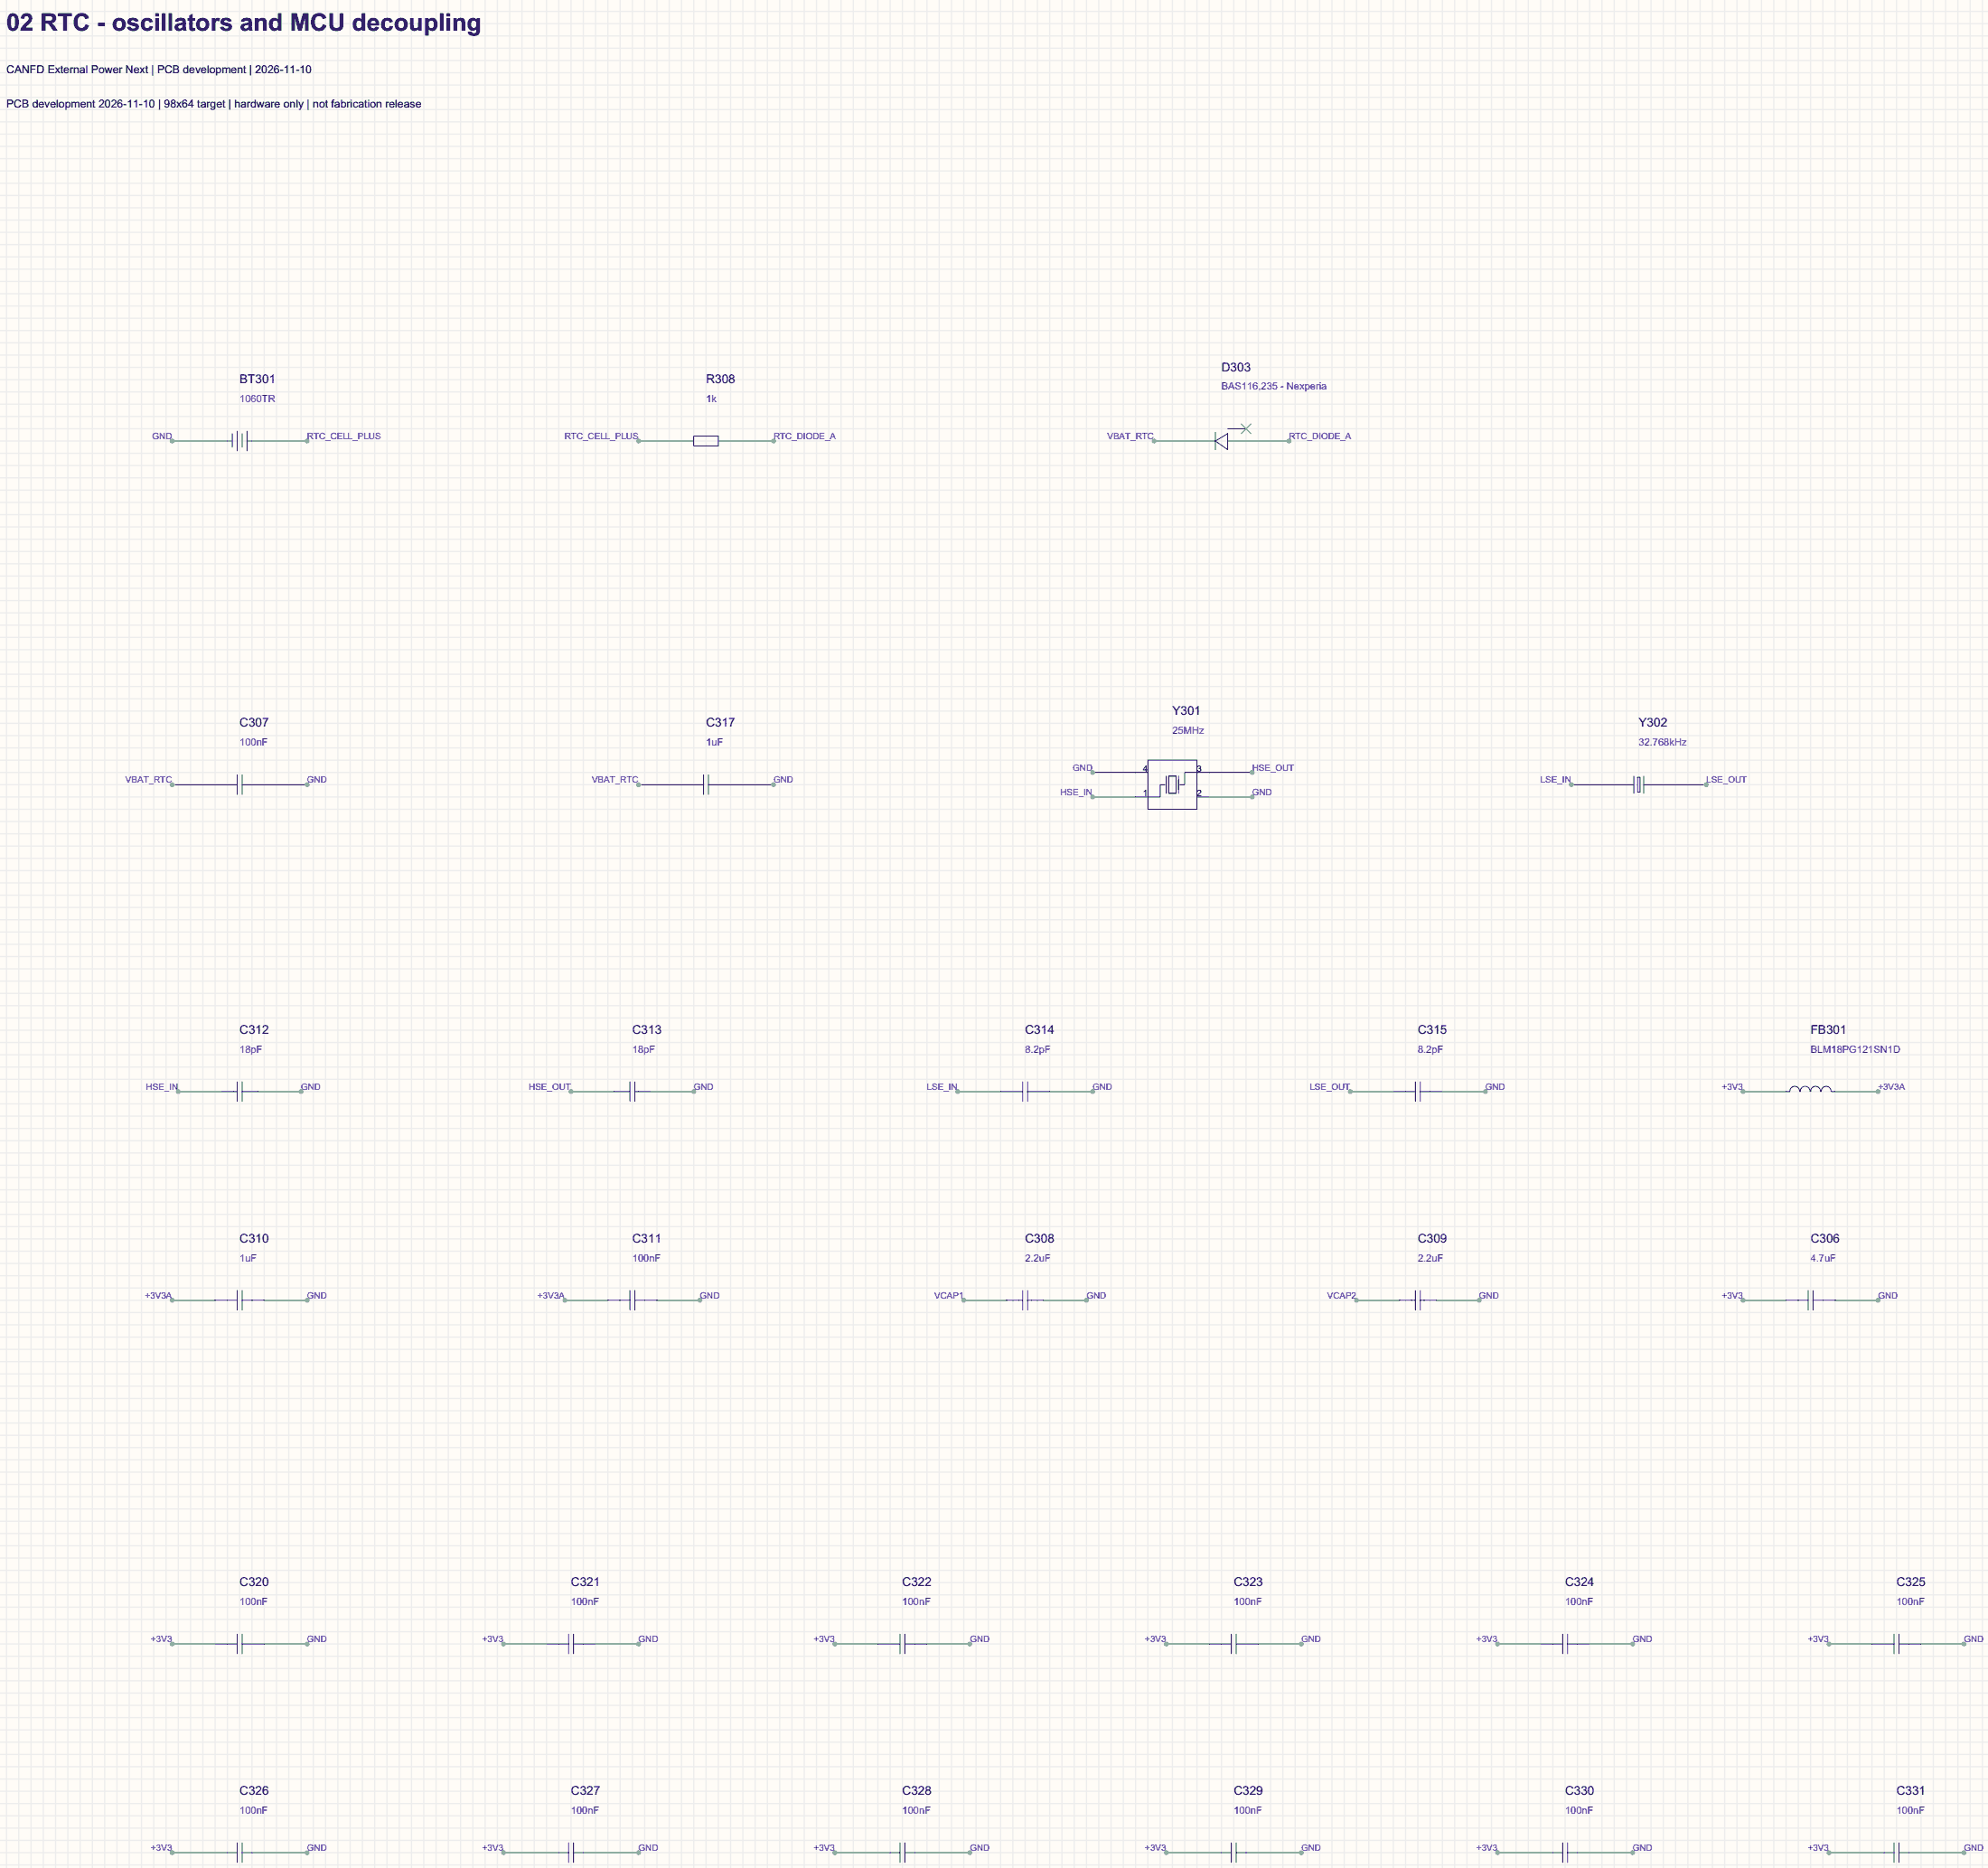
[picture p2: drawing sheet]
<svg xmlns="http://www.w3.org/2000/svg" width="411mm" height="387mm" viewBox="0 0 411 387" stroke-linecap="round" stroke-linejoin="round" font-family="sans-serif">
<path d="M0 0h411.4v386.5h-411.4z" fill="#fffcf7"/>
<g fill="none" stroke="#ededed" stroke-width=".25">
<path d="M0 2.4h411.4M0 4.9h411.4M0 7.4h411.4M0 10h411.4M0 12.5h411.4M0 15.1h411.4M0 17.6h411.4M1.3 0v386.5M3.9 0v386.5M6.4 0v386.5M9 0v386.5M11.5 0v386.5"/>
<path d="M14 0v386.5M16.6 0v386.5M19.1 0v386.5M21.7 0v386.5M24.2 0v386.5M26.7 0v386.5M29.3 0v386.5M31.8 0v386.5M34.4 0v386.5M36.9 0v386.5M39.4 0v386.5M42 0v386.5"/>
<path d="M44.5 0v386.5M47.1 0v386.5M49.6 0v386.5M52.1 0v386.5M54.7 0v386.5M57.2 0v386.5M59.8 0v386.5M62.3 0v386.5M64.8 0v386.5M67.4 0v386.5M69.9 0v386.5M72.5 0v386.5"/>
<path d="M75 0v386.5M77.5 0v386.5M80.1 0v386.5M82.6 0v386.5M85.2 0v386.5M87.7 0v386.5M90.2 0v386.5M92.8 0v386.5M95.3 0v386.5M97.9 0v386.5M100.4 0v386.5M102.9 0v386.5"/>
<path d="M105.5 0v386.5M108 0v386.5M110.6 0v386.5M113.1 0v386.5M115.6 0v386.5M118.2 0v386.5M120.7 0v386.5M123.3 0v386.5M125.8 0v386.5M128.3 0v386.5M130.9 0v386.5M133.4 0v386.5"/>
<path d="M136 0v386.5M138.5 0v386.5M141 0v386.5M143.6 0v386.5M146.1 0v386.5M148.7 0v386.5M151.2 0v386.5M153.7 0v386.5M156.3 0v386.5M158.8 0v386.5M161.4 0v386.5M163.9 0v386.5"/>
<path d="M166.4 0v386.5M169 0v386.5M171.5 0v386.5M174.1 0v386.5M176.6 0v386.5M179.1 0v386.5M181.7 0v386.5M184.2 0v386.5M186.8 0v386.5M189.3 0v386.5M191.8 0v386.5M194.4 0v386.5"/>
<path d="M196.9 0v386.5M199.5 0v386.5M202 0v386.5M204.5 0v386.5M207.1 0v386.5M209.6 0v386.5M212.2 0v386.5M214.7 0v386.5M217.2 0v386.5M219.8 0v386.5M222.3 0v386.5M224.9 0v386.5"/>
<path d="M227.4 0v386.5M229.9 0v386.5M232.5 0v386.5M235 0v386.5M237.6 0v386.5M240.1 0v386.5M242.6 0v386.5M245.2 0v386.5M247.7 0v386.5M250.3 0v386.5M252.8 0v386.5M255.3 0v386.5"/>
<path d="M257.9 0v386.5M260.4 0v386.5M263 0v386.5M265.5 0v386.5M268 0v386.5M270.6 0v386.5M273.1 0v386.5M275.7 0v386.5M278.2 0v386.5M280.7 0v386.5M283.3 0v386.5M285.8 0v386.5"/>
<path d="M288.4 0v386.5M290.9 0v386.5M293.4 0v386.5M296 0v386.5M298.5 0v386.5M301.1 0v386.5M303.6 0v386.5M306.1 0v386.5M308.7 0v386.5M311.2 0v386.5M313.8 0v386.5M316.3 0v386.5"/>
<path d="M318.8 0v386.5M321.4 0v386.5M323.9 0v386.5M326.5 0v386.5M329 0v386.5M331.5 0v386.5M334.1 0v386.5M336.6 0v386.5M339.2 0v386.5M341.7 0v386.5M344.2 0v386.5M346.8 0v386.5"/>
<path d="M349.3 0v386.5M351.9 0v386.5M354.4 0v386.5M356.9 0v386.5M359.5 0v386.5M362 0v386.5M364.6 0v386.5M367.1 0v386.5M369.6 0v386.5M372.2 0v386.5M374.7 0v386.5M377.3 0v386.5"/>
<path d="M379.8 0v386.5M382.3 0v386.5M384.9 0v386.5M387.4 0v386.5M390 0v386.5M392.5 0v386.5M395 0v386.5M397.6 0v386.5M400.1 0v386.5M402.7 0v386.5M405.2 0v386.5M407.7 0v386.5"/>
<path d="M410.3 0v386.5M0 20.1h411.4M0 22.7h411.4M0 25.2h411.4M0 27.8h411.4M0 30.3h411.4M0 32.8h411.4M0 35.4h411.4M0 37.9h411.4M0 40.5h411.4M0 43h411.4M0 45.5h411.4"/>
<path d="M0 48.1h411.4M0 50.6h411.4M0 53.2h411.4M0 55.7h411.4M0 58.2h411.4M0 60.8h411.4M0 63.3h411.4M0 65.9h411.4M0 68.4h411.4M0 70.9h411.4M0 73.5h411.4M0 76h411.4"/>
<path d="M0 78.6h411.4M0 81.1h411.4M0 83.6h411.4M0 86.2h411.4M0 88.7h411.4M0 91.3h411.4M0 93.8h411.4M0 96.3h411.4M0 98.9h411.4M0 101.4h411.4M0 104h411.4M0 106.5h411.4"/>
<path d="M0 109h411.4M0 111.6h411.4M0 114.1h411.4M0 116.7h411.4M0 119.2h411.4M0 121.7h411.4M0 124.3h411.4M0 126.8h411.4M0 129.4h411.4M0 131.9h411.4M0 134.4h411.4M0 137h411.4"/>
<path d="M0 139.5h411.4M0 142.1h411.4M0 144.6h411.4M0 147.1h411.4M0 149.7h411.4M0 152.2h411.4M0 154.8h411.4M0 157.3h411.4M0 159.8h411.4M0 162.4h411.4M0 164.9h411.4M0 167.5h411.4"/>
<path d="M0 170h411.4M0 172.5h411.4M0 175.1h411.4M0 177.6h411.4M0 180.2h411.4M0 182.7h411.4M0 185.2h411.4M0 187.8h411.4M0 190.3h411.4M0 192.9h411.4M0 195.4h411.4M0 197.9h411.4"/>
<path d="M0 200.5h411.4M0 203h411.4M0 205.6h411.4M0 208.1h411.4M0 210.6h411.4M0 213.2h411.4M0 215.7h411.4M0 218.3h411.4M0 220.8h411.4M0 223.3h411.4M0 225.9h411.4M0 228.4h411.4"/>
<path d="M0 231h411.4M0 233.5h411.4M0 236h411.4M0 238.6h411.4M0 241.1h411.4M0 243.7h411.4M0 246.2h411.4M0 248.7h411.4M0 251.3h411.4M0 253.8h411.4M0 256.4h411.4M0 258.9h411.4"/>
<path d="M0 261.4h411.4M0 264h411.4M0 266.5h411.4M0 269.1h411.4M0 271.6h411.4M0 274.1h411.4M0 276.7h411.4M0 279.2h411.4M0 281.8h411.4M0 284.3h411.4M0 286.8h411.4M0 289.4h411.4"/>
<path d="M0 291.9h411.4M0 294.5h411.4M0 297h411.4M0 299.5h411.4M0 302.1h411.4M0 304.6h411.4M0 307.2h411.4M0 309.7h411.4M0 312.2h411.4M0 314.8h411.4M0 317.3h411.4M0 319.9h411.4"/>
<path d="M0 322.4h411.4M0 324.9h411.4M0 327.5h411.4M0 330h411.4M0 332.6h411.4M0 335.1h411.4M0 337.6h411.4M0 340.2h411.4M0 342.7h411.4M0 345.3h411.4M0 347.8h411.4M0 350.3h411.4"/>
<path d="M0 352.9h411.4M0 355.4h411.4M0 358h411.4M0 360.5h411.4M0 363h411.4M0 365.6h411.4M0 368.1h411.4M0 370.7h411.4M0 373.2h411.4M0 375.7h411.4M0 378.3h411.4M0 380.8h411.4"/>
<path d="M0 383.4h411.4M0 385.9h411.4"/>
</g>
<g fill="none" stroke="#a10000" stroke-width=".19">
<path d="M47.1 91.3h1M48.1 89.7v2.8M49.1 89.2v4.1M50.1 89.7v2.8M51.1 91.3h1M51.1 89.2v4.1M143.6 90.2h5.1v2.1h-5.1zM251.5 91.3l2.6-1.6v3.3zM251.5 89.5v3.5M237.6 157.3h10.1v10.2h-10.1zM247.7 159.8h-2.5v2.6h-1M47.1 162.4h2"/>
<path d="M49.1 160.3v4.1M50.1 160.3v4.1M50.1 162.4h2M143.6 162.4h2M145.6 160.3v4.1M146.6 162.4h2.1M146.6 160.3v4.1M241.1 162.4h-1v2.5h-2.5M241.4 160.6v3.6M241.9 160.6h1.5v3.6h-1.5zM243.9 160.6v3.6M336.6 162.4h1.5"/>
<path d="M338.1 160.6v3.6M338.9 160.9h.5v3h-.5zM340.2 162.4h1.5M340.2 160.6v3.6M48.3 225.9h.8M49.1 223.8v4.1M50.1 223.8v4.1M50.1 225.9h.8M129.6 225.9h.8M130.4 223.8v4.1M131.4 225.9h.8M131.4 223.8v4.1"/>
<path d="M209.6 225.9h2.1M211.7 223.8v4.1M212.7 225.9h2M212.7 223.8v4.1M290.9 225.9h2M292.9 223.8v4.1M294 225.9h2M294 223.8v4.1M370.4 225.9a1.01 1.01 0 0 1 1-1.1 1.01 1.01 0 0 1 1.1 1.1M372.6 225.9a1.01 1.01 0 0 1 1-1.1 1.01 1.01 0 0 1 1 1.1M374.7 225.9a1.01 1.01 0 0 1 1.1-1.1 1.01 1.01 0 0 1 1 1.1M376.9 225.9a1.01 1.01 0 0 1 1-1.1 1.01 1.01 0 0 1 1.1 1.1"/>
<path d="M47.1 269.1h2M49.1 267v4.1M50.1 269.1h2M50.1 267v4.1M128.3 269.1h2.1M130.4 267v4.1M131.4 269.1h2M131.4 267v4.1M210.9 269.1h.8M211.7 267v4.1M212.7 269.1h.7M212.7 267v4.1"/>
<path d="M292.2 269.1h.7M292.9 267v4.1M294 269.1h.7M294 267v4.1M372.2 269.1h2M374.2 267v4.1M375.2 269.1h2.1M375.2 267v4.1M49.1 338.1v4.1M50.1 338.1v4.1M117.7 338.1v4.1M118.7 338.1v4.1"/>
<path d="M186.3 338.1v4.1M187.3 338.1v4.1M254.8 338.1v4.1M255.9 338.1v4.1M323.4 338.1v4.1M324.4 338.1v4.1M392 338.1v4.1M393 338.1v4.1M47.1 340.2h2M50.1 340.2h2M115.6 340.2h2.1M118.7 340.2h2"/>
<path d="M184.2 340.2h2.1M187.3 340.2h2M252.8 340.2h2M255.9 340.2h2M321.4 340.2h2M324.4 340.2h2.1M390 340.2h2M393 340.2h2M47.1 383.4h2M49.1 381.3v4.1M50.1 381.3v4.1M50.1 383.4h2"/>
<path d="M115.6 383.4h2.1M117.7 381.3v4.1M118.7 381.3v4.1M118.7 383.4h2M184.2 383.4h2.1M186.3 381.3v4.1M187.3 383.4h2M187.3 381.3v4.1M252.8 383.4h2M254.8 381.3v4.1M255.9 383.4h2M255.9 381.3v4.1"/>
<path d="M321.4 383.4h2M323.4 381.3v4.1M324.4 383.4h2.1M324.4 381.3v4.1M390 383.4h2M392 381.3v4.1M393 381.3v4.1M393 383.4h2"/>
</g>
<g fill="none" stroke="#870000" stroke-width=".19">
<path d="M44.5 91.3h2.6M52.1 91.3h2.6M141 91.3h2.6M148.7 91.3h2.5M247.7 91.3h3.8M254.1 91.3h3.8M254.1 88.7h3.8M235 159.8h2.6M247.7 159.8h2.6M44.5 162.4h2.6M52.1 162.4h2.6M141 162.4h2.6"/>
<path d="M148.7 162.4h2.5M235 164.9h2.6M247.7 164.9h2.6M334.1 162.4h2.5M341.7 162.4h2.5M45.8 225.9h2.5M50.9 225.9h2.5M127.1 225.9h2.5M132.2 225.9h2.5M207.1 225.9h2.5M214.7 225.9h2.5M288.4 225.9h2.5"/>
<path d="M296 225.9h2.5M369.6 225.9h.8M379 225.9h.8M44.5 269.1h2.6M52.1 269.1h2.6M125.8 269.1h2.5M133.4 269.1h2.6M208.4 269.1h2.5M213.4 269.1h2.6M289.6 269.1h2.6M294.7 269.1h2.6M369.6 269.1h2.6"/>
<path d="M377.3 269.1h2.5M44.5 340.2h2.6M52.1 340.2h2.6M113.1 340.2h2.5M120.7 340.2h2.6M181.7 340.2h2.5M189.3 340.2h2.5M250.3 340.2h2.5M257.9 340.2h2.5M318.8 340.2h2.6M326.5 340.2h2.5M387.4 340.2h2.6"/>
<path d="M395 340.2h2.6M44.5 383.4h2.6M52.1 383.4h2.6M113.1 383.4h2.5M120.7 383.4h2.6M181.7 383.4h2.5M189.3 383.4h2.5M250.3 383.4h2.5M257.9 383.4h2.5M318.8 383.4h2.6M326.5 383.4h2.5M387.4 383.4h2.6"/>
<path d="M395 383.4h2.6"/>
</g>
<path d="M256.9 87.7l2 2M258.9 87.7l-2 2" fill="none" stroke="#3c3" stroke-width=".19"/>
<path d="M136 269.1h8.9" fill="none" stroke="#008700" stroke-width=".19"/>
<circle cx="144.9" cy="269.1" r=".51" fill="#999"/>
<path d="M116.9 269.1h8.9" fill="none" stroke="#008700" stroke-width=".19"/>
<circle cx="116.9" cy="269.1" r=".51" fill="#999"/>
<path d="M35.6 269.1h8.9" fill="none" stroke="#008700" stroke-width=".19"/>
<circle cx="35.6" cy="269.1" r=".51" fill="#999"/>
<path d="M360.8 225.9h8.8" fill="none" stroke="#008700" stroke-width=".19"/>
<circle cx="360.8" cy="225.9" r=".51" fill="#999"/>
<path d="M379.8 225.9h8.9" fill="none" stroke="#008700" stroke-width=".19"/>
<circle cx="388.7" cy="225.9" r=".51" fill="#999"/>
<path d="M298.5 225.9h8.9" fill="none" stroke="#008700" stroke-width=".19"/>
<circle cx="307.4" cy="225.9" r=".51" fill="#999"/>
<path d="M217.2 225.9h8.9" fill="none" stroke="#008700" stroke-width=".19"/>
<circle cx="226.1" cy="225.9" r=".51" fill="#999"/>
<path d="M198.2 225.9h8.9" fill="none" stroke="#008700" stroke-width=".19"/>
<circle cx="198.2" cy="225.9" r=".51" fill="#999"/>
<path d="M134.7 225.9h8.9" fill="none" stroke="#008700" stroke-width=".19"/>
<circle cx="143.6" cy="225.9" r=".51" fill="#999"/>
<path d="M53.4 225.9h8.9" fill="none" stroke="#008700" stroke-width=".19"/>
<circle cx="62.3" cy="225.9" r=".51" fill="#999"/>
<path d="M36.9 225.9h8.9" fill="none" stroke="#008700" stroke-width=".19"/>
<circle cx="36.9" cy="225.9" r=".51" fill="#999"/>
<path d="M325.2 162.4h8.9" fill="none" stroke="#008700" stroke-width=".19"/>
<circle cx="325.2" cy="162.4" r=".51" fill="#999"/>
<path d="M378.5 383.4h8.9" fill="none" stroke="#008700" stroke-width=".19"/>
<circle cx="378.5" cy="383.4" r=".51" fill="#999"/>
<path d="M344.2 162.4h8.9" fill="none" stroke="#008700" stroke-width=".19"/>
<circle cx="353.1" cy="162.4" r=".51" fill="#999"/>
<path d="M397.6 383.4h8.9" fill="none" stroke="#008700" stroke-width=".19"/>
<circle cx="406.5" cy="383.4" r=".51" fill="#999"/>
<path d="M250.3 159.8h8.9" fill="none" stroke="#008700" stroke-width=".19"/>
<circle cx="259.2" cy="159.8" r=".51" fill="#999"/>
<path d="M329 383.4h8.9" fill="none" stroke="#008700" stroke-width=".19"/>
<circle cx="337.9" cy="383.4" r=".51" fill="#999"/>
<path d="M260.4 383.4h8.9" fill="none" stroke="#008700" stroke-width=".19"/>
<circle cx="269.3" cy="383.4" r=".51" fill="#999"/>
<path d="M226.1 164.9h8.9" fill="none" stroke="#008700" stroke-width=".19"/>
<circle cx="226.1" cy="164.9" r=".51" fill="#999"/>
<path d="M250.3 164.9h8.9" fill="none" stroke="#008700" stroke-width=".19"/>
<circle cx="259.2" cy="164.9" r=".51" fill="#999"/>
<path d="M118.2 225.9h8.9" fill="none" stroke="#008700" stroke-width=".19"/>
<circle cx="118.2" cy="225.9" r=".51" fill="#999"/>
<path d="M226.1 159.8h8.9" fill="none" stroke="#008700" stroke-width=".19"/>
<circle cx="226.1" cy="159.8" r=".51" fill="#999"/>
<path d="M123.3 383.4h8.9" fill="none" stroke="#008700" stroke-width=".19"/>
<circle cx="132.2" cy="383.4" r=".51" fill="#999"/>
<path d="M151.2 162.4h8.9" fill="none" stroke="#008700" stroke-width=".19"/>
<circle cx="160.1" cy="162.4" r=".51" fill="#999"/>
<path d="M279.5 225.9h8.9" fill="none" stroke="#008700" stroke-width=".19"/>
<circle cx="279.5" cy="225.9" r=".51" fill="#999"/>
<path d="M54.7 383.4h8.9" fill="none" stroke="#008700" stroke-width=".19"/>
<circle cx="63.6" cy="383.4" r=".51" fill="#999"/>
<path d="M35.6 383.4h8.9" fill="none" stroke="#008700" stroke-width=".19"/>
<circle cx="35.6" cy="383.4" r=".51" fill="#999"/>
<path d="M397.6 340.2h8.9" fill="none" stroke="#008700" stroke-width=".19"/>
<circle cx="406.5" cy="340.2" r=".51" fill="#999"/>
<path d="M54.7 269.1h8.9" fill="none" stroke="#008700" stroke-width=".19"/>
<circle cx="63.6" cy="269.1" r=".51" fill="#999"/>
<path d="M132.2 162.4h8.8" fill="none" stroke="#008700" stroke-width=".19"/>
<circle cx="132.2" cy="162.4" r=".51" fill="#999"/>
<path d="M54.7 162.4h8.9" fill="none" stroke="#008700" stroke-width=".19"/>
<circle cx="63.6" cy="162.4" r=".51" fill="#999"/>
<path d="M35.6 162.4h8.9" fill="none" stroke="#008700" stroke-width=".19"/>
<circle cx="35.6" cy="162.4" r=".51" fill="#999"/>
<path d="M199.5 269.1h8.9" fill="none" stroke="#008700" stroke-width=".19"/>
<circle cx="199.5" cy="269.1" r=".51" fill="#999"/>
<path d="M260.4 340.2h8.9" fill="none" stroke="#008700" stroke-width=".19"/>
<circle cx="269.3" cy="340.2" r=".51" fill="#999"/>
<path d="M238.8 91.3h8.9" fill="none" stroke="#008700" stroke-width=".19"/>
<circle cx="238.8" cy="91.3" r=".51" fill="#999"/>
<path d="M191.8 340.2h8.9" fill="none" stroke="#008700" stroke-width=".19"/>
<circle cx="200.7" cy="340.2" r=".51" fill="#999"/>
<path d="M123.3 340.2h8.9" fill="none" stroke="#008700" stroke-width=".19"/>
<circle cx="132.2" cy="340.2" r=".51" fill="#999"/>
<path d="M257.9 91.3h8.9" fill="none" stroke="#008700" stroke-width=".19"/>
<circle cx="266.8" cy="91.3" r=".51" fill="#999"/>
<path d="M132.2 91.3h8.8" fill="none" stroke="#008700" stroke-width=".19"/>
<circle cx="132.2" cy="91.3" r=".51" fill="#999"/>
<path d="M104.2 340.2h8.9" fill="none" stroke="#008700" stroke-width=".19"/>
<circle cx="104.2" cy="340.2" r=".51" fill="#999"/>
<path d="M54.7 340.2h8.9" fill="none" stroke="#008700" stroke-width=".19"/>
<circle cx="63.6" cy="340.2" r=".51" fill="#999"/>
<path d="M35.6 340.2h8.9" fill="none" stroke="#008700" stroke-width=".19"/>
<circle cx="35.6" cy="340.2" r=".51" fill="#999"/>
<path d="M172.8 340.2h8.9" fill="none" stroke="#008700" stroke-width=".19"/>
<circle cx="172.8" cy="340.2" r=".51" fill="#999"/>
<path d="M379.8 269.1h8.9" fill="none" stroke="#008700" stroke-width=".19"/>
<circle cx="388.7" cy="269.1" r=".51" fill="#999"/>
<path d="M241.4 340.2h8.9" fill="none" stroke="#008700" stroke-width=".19"/>
<circle cx="241.4" cy="340.2" r=".51" fill="#999"/>
<path d="M151.2 91.3h8.9" fill="none" stroke="#008700" stroke-width=".19"/>
<circle cx="160.1" cy="91.3" r=".51" fill="#999"/>
<path d="M310 340.2h8.8" fill="none" stroke="#008700" stroke-width=".19"/>
<circle cx="310" cy="340.2" r=".51" fill="#999"/>
<path d="M329 340.2h8.9" fill="none" stroke="#008700" stroke-width=".19"/>
<circle cx="337.9" cy="340.2" r=".51" fill="#999"/>
<path d="M378.5 340.2h8.9" fill="none" stroke="#008700" stroke-width=".19"/>
<circle cx="378.5" cy="340.2" r=".51" fill="#999"/>
<path d="M360.8 269.1h8.8" fill="none" stroke="#008700" stroke-width=".19"/>
<circle cx="360.8" cy="269.1" r=".51" fill="#999"/>
<path d="M297.3 269.1h8.8" fill="none" stroke="#008700" stroke-width=".19"/>
<circle cx="306.1" cy="269.1" r=".51" fill="#999"/>
<path d="M280.7 269.1h8.9" fill="none" stroke="#008700" stroke-width=".19"/>
<circle cx="280.7" cy="269.1" r=".51" fill="#999"/>
<path d="M104.2 383.4h8.9" fill="none" stroke="#008700" stroke-width=".19"/>
<circle cx="104.2" cy="383.4" r=".51" fill="#999"/>
<path d="M216 269.1h8.9" fill="none" stroke="#008700" stroke-width=".19"/>
<circle cx="224.9" cy="269.1" r=".51" fill="#999"/>
<path d="M172.8 383.4h8.9" fill="none" stroke="#008700" stroke-width=".19"/>
<circle cx="172.8" cy="383.4" r=".51" fill="#999"/>
<path d="M191.8 383.4h8.9" fill="none" stroke="#008700" stroke-width=".19"/>
<circle cx="200.7" cy="383.4" r=".51" fill="#999"/>
<path d="M241.4 383.4h8.9" fill="none" stroke="#008700" stroke-width=".19"/>
<circle cx="241.4" cy="383.4" r=".51" fill="#999"/>
<path d="M54.7 91.3h8.9" fill="none" stroke="#008700" stroke-width=".19"/>
<circle cx="63.6" cy="91.3" r=".51" fill="#999"/>
<path d="M310 383.4h8.8" fill="none" stroke="#008700" stroke-width=".19"/>
<circle cx="310" cy="383.4" r=".51" fill="#999"/>
<path d="M35.6 91.3h8.9" fill="none" stroke="#008700" stroke-width=".19"/>
<circle cx="35.6" cy="91.3" r=".51" fill="#999"/>
<text font-size="5" x="1.3" y="6.4">02 RTC - oscillators and MCU decoupling</text>
<g font-size="2.5" fill="#000080">
<text x="252.8" y="76.8">D303</text>
<text x="49.6" y="79.3">BT301</text>
<text x="146.1" y="79.3">R308</text>
<text x="242.6" y="147.9">Y301</text>
<text x="49.6" y="150.4">C307</text>
<text x="146.1" y="150.4">C317</text>
<text x="339.2" y="150.4">Y302</text>
<text x="49.6" y="213.9">C312</text>
<text x="130.9" y="213.9">C313</text>
<text x="212.2" y="213.9">C314</text>
<text x="293.4" y="213.9">C315</text>
<text x="374.7" y="213.9">FB301</text>
<text x="49.6" y="257.1">C310</text>
<text x="130.9" y="257.1">C311</text>
<text x="212.2" y="257.1">C308</text>
<text x="293.4" y="257.1">C309</text>
<text x="374.7" y="257.1">C306</text>
<text x="49.6" y="328.2">C320</text>
<text x="118.2" y="328.2">C321</text>
<text x="186.8" y="328.2">C322</text>
<text x="255.3" y="328.2">C323</text>
<text x="323.9" y="328.2">C324</text>
<text x="392.5" y="328.2">C325</text>
<text x="49.6" y="371.4">C326</text>
<text x="118.2" y="371.4">C327</text>
<text x="186.8" y="371.4">C328</text>
<text x="255.3" y="371.4">C329</text>
<text x="323.9" y="371.4">C330</text>
<text x="392.5" y="371.4">C331</text>
</g>
<g font-size="2.3">
<text x="1.3" y="15.1">CANFD External Power Next | PCB development | 2026-11-10</text>
<text x="1.3" y="22.2">PCB development 2026-11-10 | 98x64 target | hardware only | not fabrication release</text>
</g>
<g font-size="2.1" fill="#00f">
<text x="49.6" y="83.2">1060TR</text>
<text x="146.1" y="83.2">1k</text>
<text x="252.8" y="80.7">BAS116,235 - Nexperia</text>
<text x="49.6" y="154.3">100nF</text>
<text x="146.1" y="154.3">1uF</text>
<text x="242.6" y="151.8">25MHz</text>
<text x="339.2" y="154.3">32.768kHz</text>
<text x="49.6" y="217.8">18pF</text>
<text x="130.9" y="217.8">18pF</text>
<text x="212.2" y="217.8">8.2pF</text>
<text x="293.4" y="217.8">8.2pF</text>
<text x="374.7" y="217.8">BLM18PG121SN1D</text>
<text x="49.6" y="261">1uF</text>
<text x="130.9" y="261">100nF</text>
<text x="212.2" y="261">2.2uF</text>
<text x="293.4" y="261">2.2uF</text>
<text x="374.7" y="261">4.7uF</text>
<text x="49.6" y="332.1">100nF</text>
<text x="118.2" y="332.1">100nF</text>
<text x="186.8" y="332.1">100nF</text>
<text x="255.3" y="332.1">100nF</text>
<text x="323.9" y="332.1">100nF</text>
<text x="392.5" y="332.1">100nF</text>
<text x="49.6" y="375.3">100nF</text>
<text x="118.2" y="375.3">100nF</text>
<text x="186.8" y="375.3">100nF</text>
<text x="255.3" y="375.3">100nF</text>
<text x="323.9" y="375.3">100nF</text>
<text x="392.5" y="375.3">100nF</text>
</g>
<g font-size="1.8" fill="#00f">
<text x="31.5" y="90.9">GND</text>
<text x="63.6" y="90.9">RTC_CELL_PLUS</text>
<text x="116.9" y="90.9">RTC_CELL_PLUS</text>
<text x="160.1" y="90.9">RTC_DIODE_A</text>
<text x="229.2" y="90.9">VBAT_RTC</text>
<text x="266.8" y="90.9">RTC_DIODE_A</text>
<text x="222" y="159.5">GND</text>
<text x="259.2" y="159.5">HSE_OUT</text>
<text x="26" y="162">VBAT_RTC</text>
<text x="63.6" y="162">GND</text>
<text x="122.5" y="162">VBAT_RTC</text>
<text x="160.1" y="162">GND</text>
<text x="219.5" y="164.5">HSE_IN</text>
<text x="259.2" y="164.5">GND</text>
<text x="318.8" y="162">LSE_IN</text>
<text x="353.1" y="162">LSE_OUT</text>
<text x="30.2" y="225.5">HSE_IN</text>
<text x="62.3" y="225.5">GND</text>
<text x="109.5" y="225.5">HSE_OUT</text>
<text x="143.6" y="225.5">GND</text>
<text x="191.8" y="225.5">LSE_IN</text>
<text x="226.1" y="225.5">GND</text>
<text x="271.1" y="225.5">LSE_OUT</text>
<text x="307.4" y="225.5">GND</text>
<text x="356.4" y="225.5">+3V3</text>
<text x="388.7" y="225.5">+3V3A</text>
<text x="30" y="268.7">+3V3A</text>
<text x="63.6" y="268.7">GND</text>
<text x="111.3" y="268.7">+3V3A</text>
<text x="144.9" y="268.7">GND</text>
<text x="193.4" y="268.7">VCAP1</text>
<text x="224.9" y="268.7">GND</text>
<text x="274.7" y="268.7">VCAP2</text>
<text x="306.1" y="268.7">GND</text>
<text x="356.4" y="268.7">+3V3</text>
<text x="388.7" y="268.7">GND</text>
<text x="31.3" y="339.8">+3V3</text>
<text x="63.6" y="339.8">GND</text>
<text x="99.9" y="339.8">+3V3</text>
<text x="132.2" y="339.8">GND</text>
<text x="168.4" y="339.8">+3V3</text>
<text x="200.7" y="339.8">GND</text>
<text x="237" y="339.8">+3V3</text>
<text x="269.3" y="339.8">GND</text>
<text x="305.6" y="339.8">+3V3</text>
<text x="337.9" y="339.8">GND</text>
<text x="374.2" y="339.8">+3V3</text>
<text x="406.5" y="339.8">GND</text>
<text x="31.3" y="383">+3V3</text>
<text x="63.6" y="383">GND</text>
<text x="99.9" y="383">+3V3</text>
<text x="132.2" y="383">GND</text>
<text x="168.4" y="383">+3V3</text>
<text x="200.7" y="383">GND</text>
<text x="237" y="383">+3V3</text>
<text x="269.3" y="383">GND</text>
<text x="305.6" y="383">+3V3</text>
<text x="337.9" y="383">GND</text>
<text x="374.2" y="383">+3V3</text>
<text x="406.5" y="383">GND</text>
</g>
<g font-size="1.8">
<text x="236.5" y="159.7">4</text>
<text x="247.7" y="159.7">3</text>
<text x="236.5" y="164.8">1</text>
<text x="247.7" y="164.8">2</text>
</g>
</svg>
